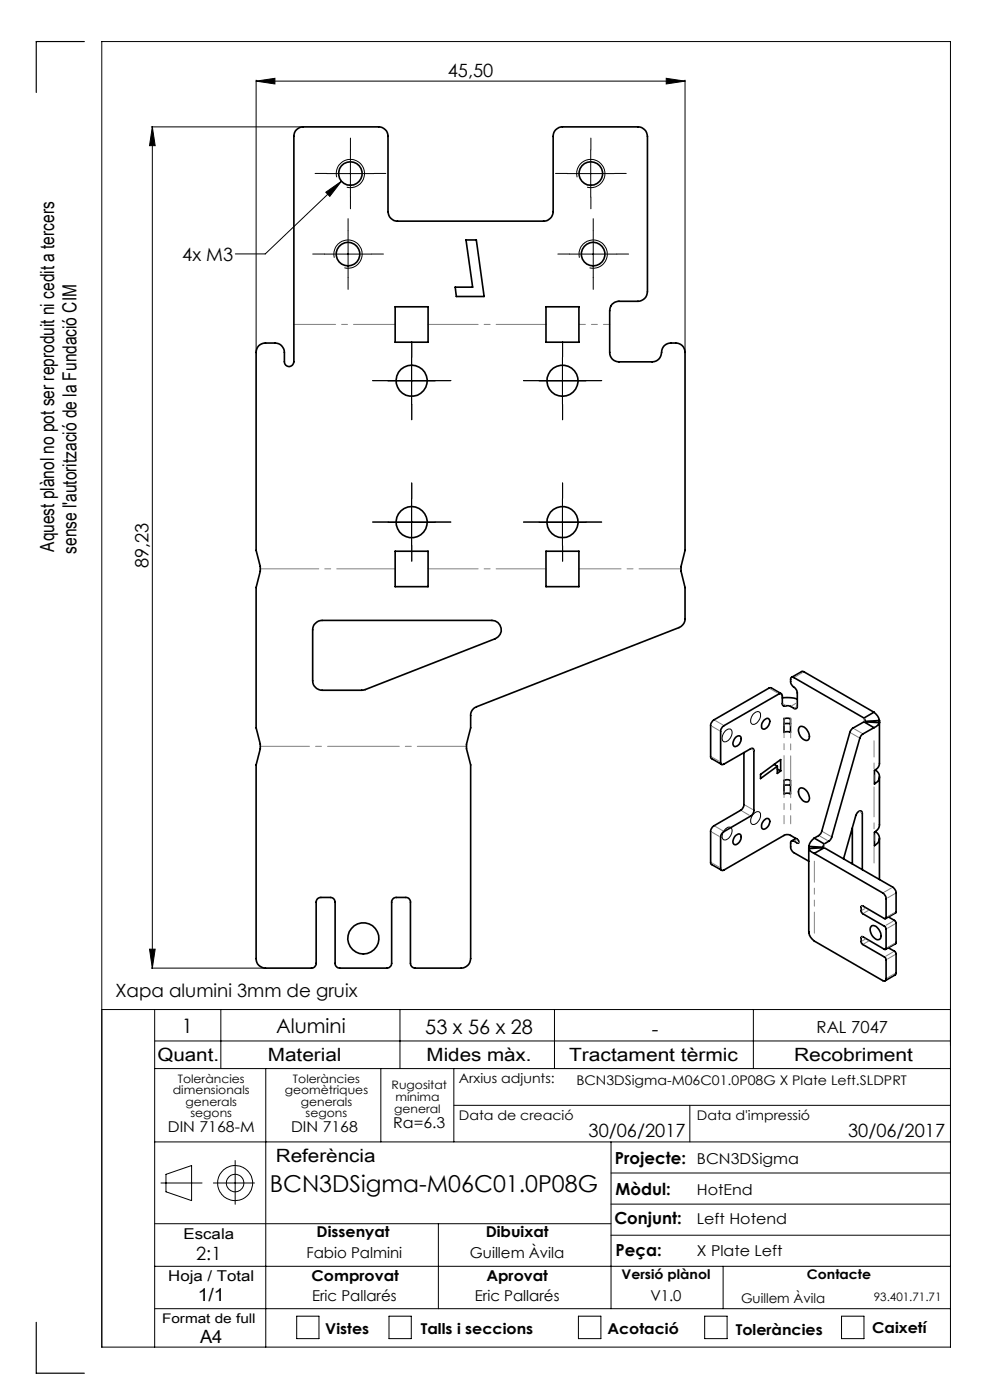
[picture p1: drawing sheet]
<svg xmlns="http://www.w3.org/2000/svg" width="210mm" height="297mm" viewBox="0 0 210 297" stroke-linecap="round" stroke-linejoin="round" font-family="sans-serif">
<g fill="none" stroke="#000" stroke-width=".21">
<path d="M54.3 17.2l4-.6v1.2zM54.3 17v57.6M54.3 17.2h91M141.3 16.6l4 .6-4 .6zM145.3 17v57.6M32.1 26.9h32M32.3 26.9l.6 4h-1.2zM32.3 26.9v178.5M69.3 36.8h10M71.4 37.6a3 3 0 0 1 2.7-3.8 3 3 0 0 1 3.2 3.3 3 3 0 0 1-3.7 2.6M72.4 38.4l-16.1 15.5h-6.4M74.3 31.8v10"/>
<path d="M120.3 36.8h10M122.4 37.6a3 3 0 0 1 2.7-3.8 3 3 0 0 1 3.2 3.3 3 3 0 0 1-3.8 2.6M125.3 31.8v10M68.8 53.9h10M69.1 40.8l3.3-2.4-2.4 3.3zM70.9 54.7a3 3 0 0 1 2.6-3.8 3 3 0 0 1 3.3 3.2 3 3 0 0 1-3.7 2.7M73.8 48.9v10M120.8 53.9h10M122.9 54.7a3 3 0 0 1 2.6-3.8 3 3 0 0 1 3.3 3.2 3 3 0 0 1-3.7 2.7M125.8 48.9v10M87.3 75.8v10M119.3 75.8v10"/>
<path d="M82.3 80.8h10M114.3 80.8h10M82.3 110.8h10M87.3 105.8v10M114.3 110.8h10M119.3 105.8v10M153.8 155.1a.77 .77 0 0 1 .9-.5 .77 .77 0 0 1 .6 .8 1.86 1.86 0 0 1-1.8 1.9 1.58 1.58 0 0 1 .3-2.2zM159.7 151.5l.3-.2a.78 .78 0 0 1 1.1-.2 .78 .78 0 0 1 .2 1 1.52 1.52 0 0 1-1.8 1.5l-.3-.4v-.6zM153.9 175.8h.2a.74 .74 0 0 1 1-.2 .74 .74 0 0 1 .1 1.1 1.51 1.51 0 0 1-1.8 1.4 1.77 1.77 0 0 1 .5-2.3zM159.8 172.7l.2-.2a.76 .76 0 0 1 1-.3 .76 .76 0 0 1 .3 1 1.75 1.75 0 0 1-1.7 1.7 1.57 1.57 0 0 1 .2-2.2zM21.6 214.2h180M31.7 201.4h1.2l-.6 4z"/>
<path d="M32.1 205.4h24M32.8 214.2v71.6M46.8 214.2v12.5M84.8 214.2v12.5M117.6 214.2v12.5M159.8 214.2v12.5M32.8 220.8h168.8M32.8 226.7h168.8M56.4 226.7v59.1M80.8 226.7v15.5M96.3 226.7v15.5M96.3 234.5h105.3"/>
<path d="M146.3 234.5v7.7M32.8 259.6h96.8M32.8 242.2h168.8M34.1 251h8.8M35.2 249.1l5.4-1.8v7.4l-5.4-1.9zM45.3 251h8.7M49.9 246.2v9.3M93 259.6v18M129.6 242.2v35.4M129.6 255.4h72M129.6 248.8h72M32.8 277.6h168.8"/>
<path d="M32.8 268.6h168.8M62.9 279.2h4.8v4.8h-4.8zM82.5 279.2h4.7v4.8h-4.7zM122.7 279.2h4.8v4.8h-4.8zM129.6 262h72M149.5 279.2h4.7v4.8h-4.7zM153.4 268.6v9M178.5 279.2h4.8v4.8h-4.8zM21.6 285.8h180v-277h-180v277"/>
<circle cx="49.9" cy="251" r="3.7"/>
<circle cx="49.9" cy="251" r="1.86"/>
</g>
<path d="M17.9 8.8h-10.2v10.8M7.7 280.5v10.8h10.2" fill="none" stroke="#000" stroke-width=".25"/>
<path d="M129.3 68.8h-6.5" fill="none" stroke="#808080" stroke-width=".21" stroke-dasharray="15.2 1.3 1.3 1.3" stroke-dashoffset="13.9"/>
<path d="M115.8 68.8h-25M90.8 120.7h25" fill="none" stroke="#808080" stroke-width=".21" stroke-dasharray="15.2 1.3 1.3 1.3" stroke-dashoffset="4.6"/>
<path d="M83.8 68.8h-21.5" fill="none" stroke="#808080" stroke-width=".21" stroke-dasharray="15.2 1.3 1.3 1.3" stroke-dashoffset="6.4"/>
<path d="M55.2 158.3h43.8" fill="none" stroke="#808080" stroke-width=".21" stroke-dasharray="15.2 1.3 1.3 1.3" stroke-dashoffset="4.8"/>
<path d="M55.2 120.7h28.6" fill="none" stroke="#808080" stroke-width=".21" stroke-dasharray="15.2 1.3 1.3 1.3" stroke-dashoffset="2.8"/>
<path d="M122.8 120.7h21.7" fill="none" stroke="#808080" stroke-width=".21" stroke-dasharray="15.2 1.3 1.3 1.3" stroke-dashoffset="6.3"/>
<g fill="none" stroke="#000" stroke-width=".21" stroke-dasharray="15.2 1.3 1.3 1.3">
<path d="M69.3 36.8h-2.5M74.3 31.8v-2.5M79.3 36.8h2.5M120.3 36.8h-2.5M125.3 31.8v-2.5M130.3 36.8h2.5M68.8 53.9h-2.5M73.8 48.9v-2.5M73.8 58.9v2.5M74.3 41.8v2.5M78.8 53.9h2.5M120.8 53.9h-2.5"/>
<path d="M125.3 41.8v2.5M125.8 48.9v-2.5M125.8 58.9v2.5M130.8 53.9h2.5M87.3 75.7v-3.3M119.3 75.7v-3.3M82.3 80.7h-3.3M87.3 85.7v3.3M92.3 80.7h3.3M114.3 80.7h-3.3M119.3 85.7v3.3M124.3 80.7h3.3"/>
<path d="M82.3 110.7h-3.3M87.3 105.7v-3.3M87.3 115.7v3.3M92.3 110.7h3.3M114.3 110.7h-3.3M119.3 105.7v-3.3M119.3 115.7v3.3M124.3 110.7h3.3"/>
</g>
<g fill="#000">
<path d="M69.1 40.8l3.3-2.4-2.4 3.3z"/>
<path d="M54.3 17.2l4-.6v1.2zM141.3 16.6l4 .6-4 .6z"/>
<path d="M31.7 201.4h1.2l-.6 4zM32.3 26.9l.6 4h-1.2z"/>
</g>
<g fill="none" stroke="#000" stroke-width=".35">
<path d="M62.9 27.5a1.92 1.92 0 0 1 1.4-.6h16a1.99 1.99 0 0 1 2 2v16a2.05 2.05 0 0 0 2 2h31a2.05 2.05 0 0 0 2-2v-16a1.99 1.99 0 0 1 2-2h16a2.05 2.05 0 0 1 2 2v33a2.05 2.05 0 0 1-2 2h-4a2.01 2.01 0 0 0-2 2v8.9a1.93 1.93 0 0 0 2 2h7a2.09 2.09 0 0 0 2.1-2.4l.1-.4a1.93 1.93 0 0 1 1.8-1.2 2.4 2.4 0 0 1 2.9 1.2l.1 .8v42l-.8 3.4v1l.8 3.4v6.7a2.04 2.04 0 0 1-1.3 1.8l-42.9 16.8a1.9 1.9 0 0 0-1.3 1.9v2.6l-.8 3.5v1l.8 3.4v41.1a2.05 2.05 0 0 1-2 2h-9.7a1.02 1.02 0 0 1-1-1v-13a.96 .96 0 0 0-1-1h-2a.96 .96 0 0 0-1 1v13a1.09 1.09 0 0 1-1 1h-10a1.02 1.02 0 0 1-1-1v-13a1.02 1.02 0 0 0-1-1h-2a.97 .97 0 0 0-1 1v13a1.02 1.02 0 0 1-1 1h-9.8a1.99 1.99 0 0 1-2-2v-41.1l.9-3.4v-1l-.9-3.5v-29.8l.9-3.4v-1l-.9-3.4v-42a1.93 1.93 0 0 1 2-2h2a1.99 1.99 0 0 1 2 2v2a1.01 1.01 0 0 0 1 1 1.01 1.01 0 0 0 1-1v-47.9l.2-.8zM98.8 50.9h2.2l1.7 12h-5.9l-.2-2h3.7zM83.8 65.1h7v7.5h-7zM115.8 65.1h7v7.5h-7zM83.8 116.9h7v7.6h-7zM115.8 116.9h7v7.6h-7zM66.9 132.2a1.78 1.78 0 0 1 1.4-.6h36.1a2.01 2.01 0 0 1 1.9 1.7 2.01 2.01 0 0 1-1.2 2.2l-27.7 10.8-9.1 .1a2.05 2.05 0 0 1-2-2v-10.8a1.78 1.78 0 0 1 .6-1.4zM156.2 156.3a.61 .61 0 0 1 .8-.1 .61 .61 0 0 1 .2 .8 1.49 1.49 0 0 1-1.4 1.4 1.33 1.33 0 0 1 .4-2.1zM157.8 159.7l-.1 11.5-.5 .6-5.8 3.4a1.6 1.6 0 0 0-.7 1.2l.1 6.8 2.3 1.4M162 152.8l.2-.2a.61 .61 0 0 1 .9-.1 .61 .61 0 0 1 .2 .8 1.48 1.48 0 0 1-1.4 1.4 1.25 1.25 0 0 1 .1-1.9zM165.7 147.2l-2.1-1.3-.5 .1-11.7 6.7a1.6 1.6 0 0 0-.7 1.2l.1 6.9 2.3 1.4M165.9 148.1l1.9-.1 1.3 .3"/>
<path d="M166.3 152.5l.5-.1 .9 .1v2.9l-.5-.2-.9 .2zM166.3 153.5h1.4M167.9 143.7l2.2-1.3h.3l15 8.7M169.5 154.3a1.18 1.18 0 0 1 1.8 .7 1.41 1.41 0 0 1 0 2.1 2.03 2.03 0 0 1-1.8-2.8zM183.3 153.1l-2.5 1.4-.5 .8-6 21.2-.5 .7-1.1 .6M183.3 153.1h.3M183.3 152.3l.3 .7M183.3 152.3l-14.9-8.5a.42 .42 0 0 0-.5-.1 .42 .42 0 0 0-.2 .4 2.14 2.14 0 0 0 1.1 2.1l.3 .7v3a.44 .44 0 0 1-.2 .4 .44 .44 0 0 1-.5 0l-.7-.4-.8-.2a.56 .56 0 0 1-.6 .1 .56 .56 0 0 1-.4-.5v-1.7a.44 .44 0 0 0-.2-.4 .44 .44 0 0 0-.5 0l-11.6 6.7a1.6 1.6 0 0 0-.7 1.3v6.5a.42 .42 0 0 0 .2 .5 .42 .42 0 0 0 .5-.1l5.6-3.2a.41 .41 0 0 1 .5-.1 .41 .41 0 0 1 .2 .4v12.7a1.38 1.38 0 0 1-.7 1.2l-5.6 3.3a1.47 1.47 0 0 0-.7 1.2v6.5a.44 .44 0 0 0 .2 .5 .44 .44 0 0 0 .5 0l12.7-7.4a1.5 1.5 0 0 1 1.4 0l1.6 .9 .1 .7-.3 .1-.7-.5a.44 .44 0 0 0-.5 0 .44 .44 0 0 0-.2 .5v.8a1.6 1.6 0 0 0 .7 1.2l3.2 1.8M183.3 153.1l2.1 1.3M183.6 153.1l2.9 .2a2.01 2.01 0 0 1-1.1 1.1M183.6 153v.1M185.4 154.4l-2.5 1.4-.5 .7-6 21.2-.4 .6-1.2 .7"/>
<path d="M185.4 151.1a2.88 2.88 0 0 1 1.1 1.8M185.4 151.1l-2.1 1.2M186.5 152.9v9.2a1.82 1.82 0 0 1-1 1.4v2.8a1.66 1.66 0 0 0 1.1-1.4 1.66 1.66 0 0 0-.9-1.6M186.5 152.9l-2.9 .1M156 177.3l.2-.1a.61 .61 0 0 1 .8-.2 .61 .61 0 0 1 .2 .8 1.5 1.5 0 0 1-1.4 1.4 1.25 1.25 0 0 1 .2-1.9zM162 174.1a.7 .7 0 0 1 1.1-.4 .7 .7 0 0 1 .1 1.1 1.15 1.15 0 0 1-1.5 1l-.1-.9zM164.2 162.2l.7 .4M164.9 162.6l-3.6 2.6v-.9l4.3-3.2v2.4M164.9 162.6v1.5l.7-.6M164.9 163.2l.7 .3M166.3 165.6l.5-.2 .9 .2v2.8l-.5-.1-.9 .1zM166.3 166.6h1.4"/>
<path d="M168.8 177.9l-.9 .5M169.6 167.3a1.67 1.67 0 0 1 2 1.6 .83 .83 0 0 1-.2 1.2 .83 .83 0 0 1-1.2-.3 2.03 2.03 0 0 1-.6-2.5zM171.6 179.8v17.9M171.6 179.6v.4M171.6 179.6l3 .1M172.7 177.8a2.64 2.64 0 0 0-1.1 1.8M172.7 177.8l2.1 1.2M174.6 179.8h.2M174.6 179.8l-3 .2M174.6 179.7v.1M174.8 179.8l14.6 8.4a1.6 1.6 0 0 1 .7 1.2l-.1 4.2-2.1 1.3M174.8 179l-.2 .7"/>
<path d="M174.8 179.8l-2.1 1.2M180.8 175.8v.1M180.8 175.7v7.6M186.5 164.8v10.3l-.2 .7-.8 .8v2.8a1.66 1.66 0 0 0 1-1.4 1.66 1.66 0 0 0-.8-1.6M186.5 177.8v8.8M171.6 180a1.65 1.65 0 0 0 1.1 1M172.7 181l14.6 8.4a1.6 1.6 0 0 1 .7 1.3v4l-.2 .2-4.8-2.7-.3 .1v1l.2 .4 4.8 2.8 .2 .4 .1 4.4-.2 .1-4.9-2.7-.2 .2v.9l.3 .6 4.8 2.8 .2 .3v4.1a.44 .44 0 0 1-.2 .5 .44 .44 0 0 1-.5-.1l-14.6-8.4a2.52 2.52 0 0 1-1.1-1.9M178.9 182.2l2.6-9.2a.94 .94 0 0 1 1.3-.8l.1 12.3M184.9 196.4a1.92 1.92 0 0 1 2 2.1 .74 .74 0 0 1-.5 .8 .74 .74 0 0 1-.8-.2 1.95 1.95 0 0 1-.7-2.7zM188.5 194.5l1.3 .8 .2 .3 .1 4.4-2.2 1.4M188.5 201.1l1.2 .7 .3 .3 .1 4.4-.2 .3-2.2 1.3"/>
<circle cx="74.3" cy="36.8" r="2.5"/>
<circle cx="125.3" cy="36.8" r="2.5"/>
<circle cx="73.8" cy="53.9" r="2.5"/>
<circle cx="125.8" cy="53.9" r="2.5"/>
<circle cx="87.3" cy="80.8" r="3.3"/>
<circle cx="119.3" cy="80.8" r="3.3"/>
<circle cx="87.3" cy="110.8" r="3.3"/>
<circle cx="119.3" cy="110.7" r="3.3"/>
<circle cx="77.1" cy="199.1" r="3.3"/>
</g>
<path d="M172.7 198v-15.3" fill="none" stroke="#808080" stroke-width=".21" stroke-dasharray="6.3 1.3 1.3 1.3 1.3 1.3" stroke-dashoffset="1.9"/>
<g fill="none" stroke="#808080" stroke-width=".21" stroke-dasharray="6.3 1.3 1.3 1.3 1.3 1.3">
<path d="M151.7 152.9l1.6 .9M152.6 155l-1.6-.9M159.9 159.2l-.6-.3M165 147l-1.6-.9M166.1 149.3l.6 .3M167.9 149.7l1-.6M168.5 150.2l.5-.3M170.2 142.7l-1.5 .9M181.2 154.6l1.6 .9M182.1 156.4l-1.6-.9M183.3 152.4v.6M151 160.6l1.6 .9"/>
<path d="M151.7 175.3l1.6 .9M152.6 177.5l-1.6-1M158.1 170.8l1.6 .9M159 173l-1.6-.9M169 178.1l-.5 .3M169.2 178.8l.2-.1M174.6 176.5l1.6 .9M174.9 179.7v-.6M175.5 178.3l-1.6-.9M182.8 172.4l-.5-.3M151 183.1l1.6 .9M182.8 193.1l.8-.4"/>
<path d="M182.8 199.6l.8-.4M183 192.2l-.3 .2M183 198.7l-.3 .2M184.2 193.1l-1 .6M184.2 199.6l-1 .6M187.6 189.3l1.5-.9M187.9 196.3l1.5-.9M188.3 194.5l1.5-.9M189.8 189.6l-1.5 .9M189.8 196l-1.5 .9M187.9 202.8l1.5-.8M188.3 201l1.5-.9"/>
<path d="M188.3 207.4l1.5-.9M189.8 202.6l-1.5 .8"/>
</g>
<path d="M185.4 157.1v26" fill="none" stroke="#808080" stroke-width=".21" stroke-dasharray="6.3 1.3 1.3 1.3 1.3 1.3" stroke-dashoffset="2.9"/>
<path d="M166.3 152.2v22.6M167.7 174.8v-22.5" fill="none" stroke="#808080" stroke-width=".21" stroke-dasharray="6.3 1.3 1.3 1.3 1.3 1.3" stroke-dashoffset="4.6"/>
<text font-size="4.9" x="57.2" y="253">BCN3DSigma-M06C01.0P08G</text>
<g font-size="4.2">
<text x="38.6" y="219">1</text>
<text x="58.6" y="219.2">Alumini</text>
<text x="90.2" y="219.4">53 x 56 x 28</text>
<text x="138.3" y="219.7">-</text>
</g>
<g font-size="4.1">
<text x="11.5" y="117" transform="rotate(-90 11.5 117)">Aquest plànol no pot ser reproduit ni cedit a tercers</text>
<text x="16.2" y="117.5" transform="rotate(-90 16.2 117.5)">sense l'autorització de la Fundació CIM</text>
</g>
<g font-size="3.9">
<text x="95" y="16.4">45,50</text>
<text x="38.7" y="55.3">4x M3</text>
<text x="31.5" y="120.6" transform="rotate(-90 31.5 120.6)">89,23</text>
<text x="24.5" y="211.5">Xapa alumini 3mm de gruix</text>
<text x="33.4" y="225">Quant.</text>
<text x="56.8" y="225">Material</text>
<text x="90.5" y="225">Mides màx.</text>
<text x="120.7" y="225">Tractament tèrmic</text>
<text x="168.4" y="225">Recobriment</text>
<text x="124.8" y="241.3">30/06/2017</text>
<text x="179.9" y="241.3">30/06/2017</text>
<text x="58.5" y="246.5">Referència</text>
<text x="41.6" y="267.2">2:1</text>
<text x="41.9" y="276.1">1/1</text>
<text x="42.4" y="284.9">A4</text>
</g>
<g font-size="3.5">
<text x="173.2" y="219.2">RAL 7047</text>
<text x="130.5" y="246.8">Projecte:</text>
<text x="130.6" y="253.4">Mòdul:</text>
<text x="130.3" y="259.8">Conjunt:</text>
<text x="130.6" y="266.4">Peça:</text>
</g>
<g font-size="3.2">
<text x="83.4" y="239.3">Ra=6.3</text>
<text x="35.6" y="240.1">DIN 7168-M</text>
<text x="61.7" y="240.1">DIN 7168</text>
<text x="147.8" y="246.8">BCN3DSigma</text>
<text x="147.8" y="253.4">HotEnd</text>
<text x="38.9" y="262.9">Escala</text>
<text x="67.2" y="262.5">Dissenyat</text>
<text x="103" y="262.5">Dibuixat</text>
<text x="147.8" y="259.8">Left Hotend</text>
<text x="65" y="266.8">Fabio Palmini</text>
<text x="99.7" y="266.8">Guillem Àvila</text>
<text x="147.8" y="266.4">X Plate Left</text>
<text x="35.7" y="271.7">Hoja / Total</text>
<text x="66.1" y="271.7">Comprovat</text>
<text x="103.2" y="271.7">Aprovat</text>
<text x="66.2" y="276.1">Eric Pallarés</text>
<text x="100.7" y="276.1">Eric Pallarés</text>
<text x="138" y="276.1">V1.0</text>
<text x="69" y="283.1">Vistes</text>
<text x="89.3" y="283.1">Talls i seccions</text>
<text x="128.8" y="283.1">Acotació</text>
<text x="156.1" y="283.2">Toleràncies</text>
<text x="185" y="282.8">Caixetí</text>
</g>
<g font-size="2.8">
<text x="97.3" y="229.6">Arxius adjunts:</text>
<text x="122.3" y="230.2">BCN3DSigma-M06C01.0P08G X Plate Left.SLDPRT</text>
<text x="97.3" y="237.7">Data de creació</text>
<text x="147.8" y="237.7">Data d'impressió</text>
<text x="131.8" y="271.4">Versió plànol</text>
<text x="171.2" y="271.4">Contacte</text>
<text x="34.4" y="280.7">Format de full</text>
<text x="157.2" y="276.3">Guillem Àvila</text>
</g>
<g font-size="2.5">
<text x="36.7" y="232.1">dimensionals</text>
<text x="37.7" y="229.6">Toleràncies</text>
<text x="60.4" y="232.1">geomètriques</text>
<text x="62.1" y="229.6">Toleràncies</text>
<text x="83.1" y="231">Rugositat</text>
<text x="83.9" y="233.5">mínima</text>
<text x="39.4" y="234.6">generals</text>
<text x="40.4" y="237.1">segons</text>
<text x="63.8" y="234.6">generals</text>
<text x="64.8" y="237.1">segons</text>
<text x="83.6" y="236.2">general</text>
<text x="185.4" y="276.1">93.401.71.71</text>
</g>
</svg>
